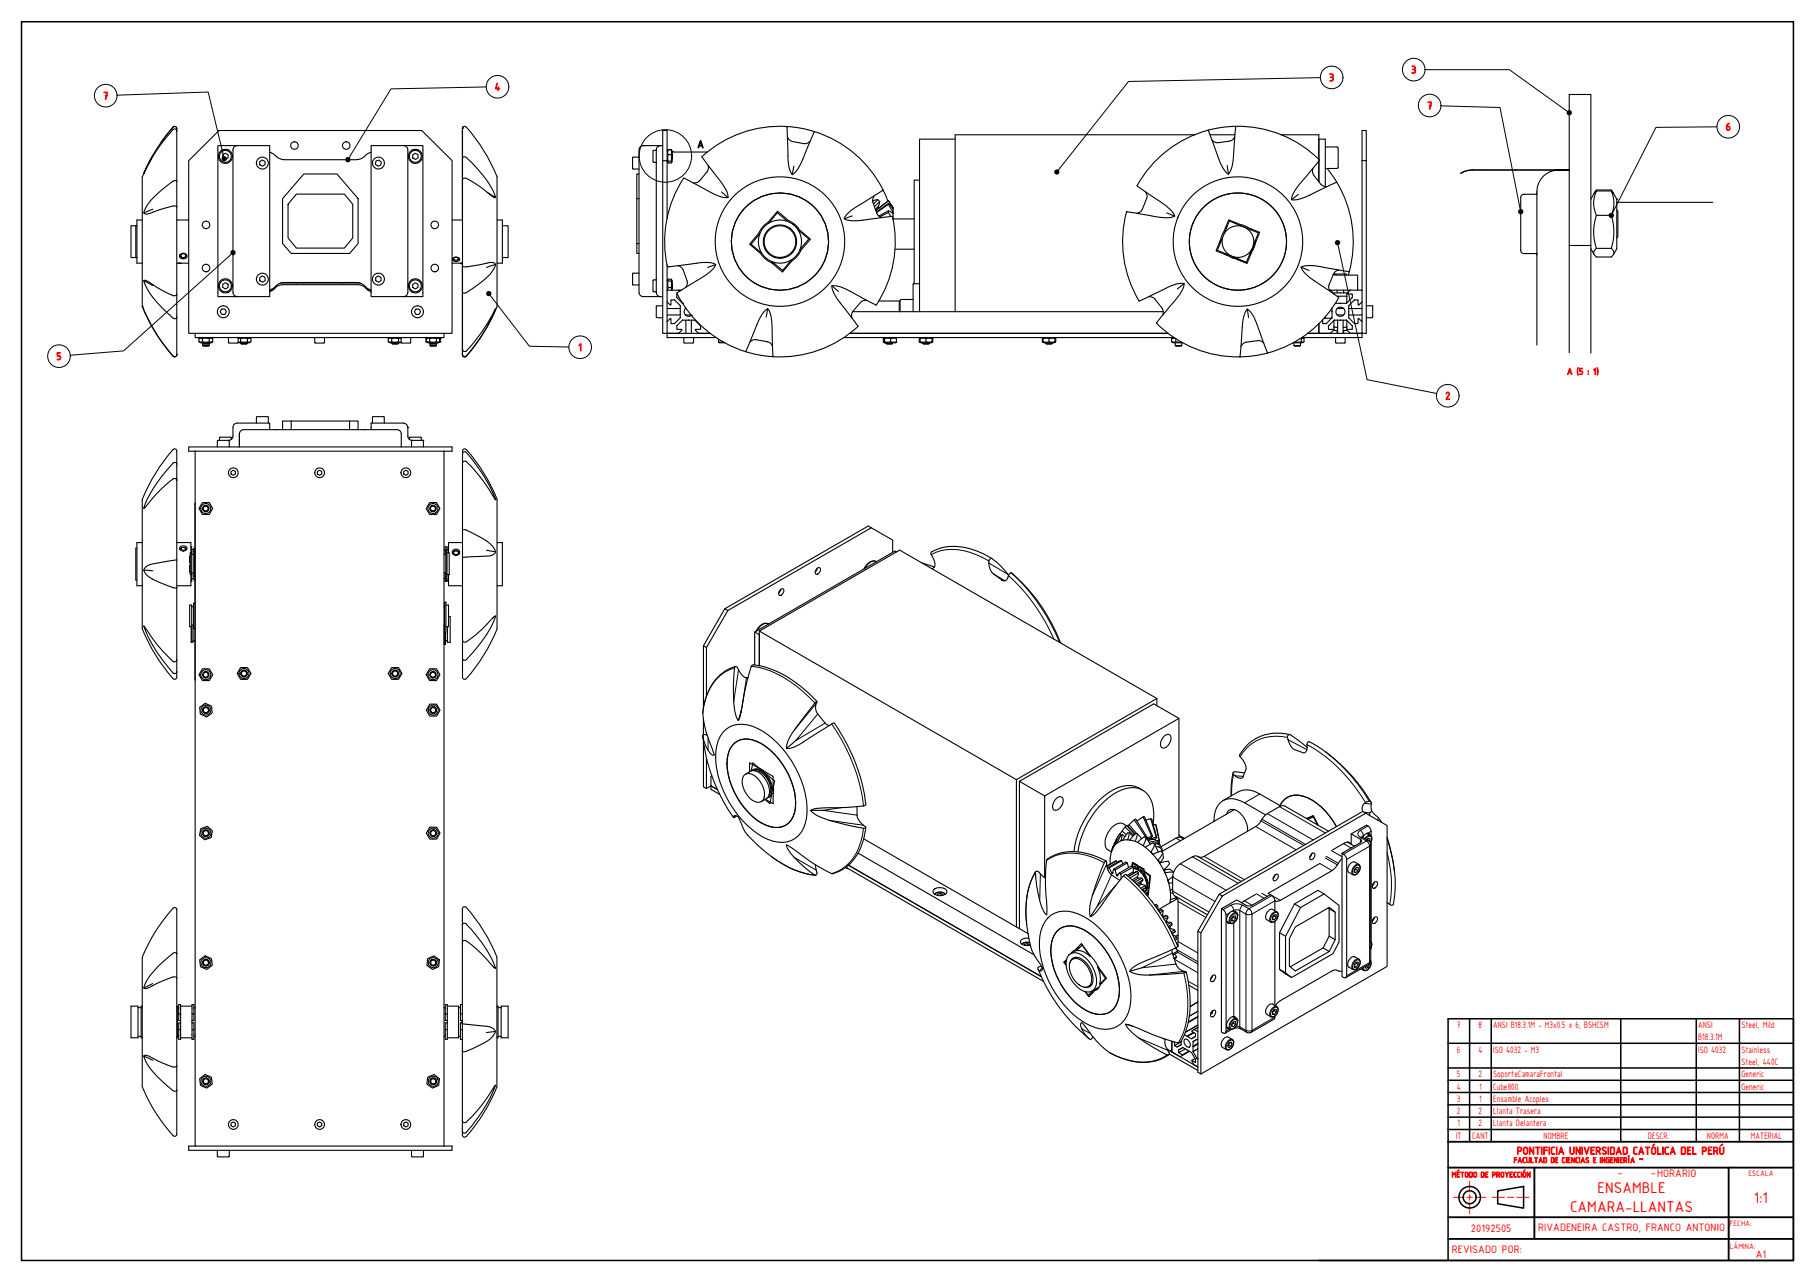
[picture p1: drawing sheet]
<svg xmlns="http://www.w3.org/2000/svg" width="841mm" height="594mm" viewBox="0 0 841 594" stroke-linecap="round" stroke-linejoin="round" font-family="sans-serif">
<!-- layer: Visible (ISO) -->
<g fill="none" stroke="#000" stroke-width=".51">
<path d="M82 60l-1-1a70 70 0 0 0-14 22v-2a72 72 0 0 1 14-19l1 1M82 60v1M82 60a1 1 0 0 0-1-1 1 1 0 0 0-1 0l-5 7M82 60h.1M214 60v1M215 59l-1 1M365 59l12 2M365 59a51 51 0 0 0-40 14 68 68 0 0 1 12 18v1h-1a88 88 0 0 1-19-9 53 53 0 0 0-8 41M365 59v6a32 32 0 0 0 2 15v1l1-1a81 81 0 0 0 9-19M573 59a86 86 0 0 1-3 20l-1 2a15 15 0 0 1-4-8l-5-13M573 59l-13 1M573 59a51 51 0 0 1 38 16"/>
<path d="M70 73l-4 9v60M82 61v23M87 74l14-14h94l14 14v80h-122zM101 67h24v70h-24zM103 72l1-1 2 1v1l-1 1-2-1zM106 69a3 3 0 0 1 1 6 3 3 0 0 1-6-2 3 3 0 0 1 4-4h1M110 67l-1 1-1 1v66l1 2h1M120 75l2-1 1 1v1l-1 1-2-1zM125 71l3 2M128 72l4 2h33l4-2M172 71l-3 2M172 67h24v70h-24z"/>
<path d="M174 75l2-1 1 1-1 2h-1l-1-1zM187 67l1 1 1 1v66l-1 2h-1M191 72l1-1 2 1v1l-1 1-2-1zM194 69a3 3 0 0 1 1 6 3 3 0 0 1-6-2 3 3 0 0 1 4-4h1M214 61v25M214 73h2a45 45 0 0 1 14 19l-4-3M214 73v-13a1 1 0 0 1 1-1 1 1 0 0 1 1 0 78 78 0 0 1 14 23v60a79 79 0 0 1-14 23M214 73v10M214 61h.1M296 73h-3v5h3M297 68a9 9 0 0 1 6-1h3l-1 1-1 1v66l1 2h1h-3a9 9 0 0 1-6 0l-1-2v-66zM303 70h1"/>
<path d="M303 75h1M303 70v5M306 67h1h-1M307 74h2v-14h-2v94h2M309 74v27M309 75h.1M309 70h.1M309 69v1M310 69v6M310 69l-1 1M310 69h1M310 72h1"/>
<path d="M310 75h1M311 69v6l-1 1v-1M311 69v1v5M311 69v1M311 71v3M311 70h17M328 77v3l-4 4-3 1M365 64l2 2 6 1 2-1M368 77l-1 4M377 61a53 53 0 0 1 32 27M443 64h-17v80M554 62h-111v82"/>
<path d="M560 60a51 51 0 0 0-33 26 69 69 0 0 1 17 13v1l-1 1a80 80 0 0 1-21-3M561 62h11M569 77v4M572 63l-2 2-6 1-2-1M594 62h17v12M608 78l1 3 3 4 3 1M611 75v9M611 64h3v22M611 75l-4 4a34 34 0 0 0-8 13l-1 1h2a80 80 0 0 0 19-9M614 78h6M614 68h6M615 78l4 6"/>
<path d="M619 68l1 1M620 69v9M620 77l-1 1M631 60h2v14h-2zM631 74v82h-28M633 74v80h-27M682 79h45M682 79h40a10 10 0 0 0-10 10v71M722 79h5h-5M82 96a34 34 0 0 0-14 3h-1l4-2M82 84h-1a28 28 0 0 0-14 15M82 84v12"/>
<path d="M82 96v68M137 90h23l3 5v15l-3 5h-23l-4-5v-15zM141 81h15l10 11v21l-4 4h-27l-4-4v-21zM214 86v13M214 99v3M214 83h1a41 41 0 0 1 14 8l1 1M214 98v1M214 86h.1M214 83v40M295 92v21M296 81h-1v11h1M334 89l3 3"/>
<path d="M404 93l3-1-2 3M405 91l-1 3 3 6 2 1M407 92l1 1M407 96l-1 1M407 96h.1M408 93l-1 3M408 93l-3 3M409 88l-5 4a33 33 0 0 0-13 9l2 1a79 79 0 0 0 20-2h1M409 88l2 5M412 93l2 3zM412 94l2 3M412 95l2 3v-1"/>
<path d="M412 98l2 1M412 98l1 2M412 93l-6 5M412 94l-6 4M412 95l-6 4M412 98l-5 2M412 98l-4 2M412 93h.1M412 94v1M412 98h.1M413 98h1v1M414 96v1"/>
<path d="M414 99v3M426 83h-2v48M522 98a52 52 0 0 0 6 41 69 69 0 0 1 20-8h1a15 15 0 0 1-4 8l-9 10a51 51 0 0 0 39 16M531 89v3l-2 5-2 2M541 99l3 1M602 90l-4 3M619 84a53 53 0 0 1 6 42M677 80l5-1zM712 90h-6l-1 1v25l1 1 6 1M712 89v1M739 90l1-2a13 13 0 0 0 0 12 24 24 0 0 0 0 15 2.2 2.2 0 0 0-2 2 2.2 2.2 0 0 0 2 2h7a2.3 2.3 0 0 0 0-4 25 25 0 0 0 0-15 14 14 0 0 0 0-12l1 2M739 90l-2 2"/>
<path d="M739 89l1-1h7v1M739 89v1M740 88h7M740 100h7M747 89l2 3v23l-1 3M749 97l1 1v12h-1M749 94h45M63 105h-2v14h2v-14M66 102h-3v20h3M82 102h5M83 118h.1M84 118a1.4 1.4 0 0 0 1 1 1.4 1.4 0 0 0 1-1"/>
<path d="M84 118a1.5 1.5 0 0 1 2 0 1.5 1.5 0 0 1 0 2l-3-1zM209 102h5M210 120a1.8 1.8 0 0 1 2-1 1.8 1.8 0 0 1 1 2 1.9 1.9 0 0 1-3-1zM210 120h1M210 120l1-1 1 1-1 1zM213 120h-1M230 102h3v20h-3M233 105h2v14h-2M296 113h-1v4h1M352 108l-4 5 5 4M354 115l2 2M355 116h.1"/>
<path d="M356 103l-3 2-6 8 5 5M356 103l4-5 8 6 8 7-5 5M356 117v1M359 119h.1M361 119v1M362 119v1M365 103l-5-4-4 4M366 106h.1M367 104h.1M368 104h-1l3 2M368 108h.1M368 115l-1 3"/>
<path d="M370 106h.1M370 107l5 4-4 5M371 116l-2 3-6 7-8-6-3-3M395 100l-4 1M414 100a51 51 0 0 1-8 41 79 79 0 0 0-19-9h-2l1 2a80 80 0 0 0 12 17 53 53 0 0 1-84-15l5-4a32 32 0 0 0 12-9h1l-2-1a88 88 0 0 0-21 2M414 102h.1M414 101h10M415 115h9M565 111v2M566 111v1M566 111l-3 5 6 2M566 111l3-9 8 3 7 3-4 9"/>
<path d="M567 110l-3 6 14 6 2-6M567 108l3-6 13 6-2 6M568 117v1M569 105l-1 1M569 118l4 2M571 119l1 1M573 103h-1M573 120h.1M580 106v1M580 117l-1 1M580 117l-2 5-5-2M582 112l-1 2-1 3"/>
<path d="M582 111v2M712 118h.1M727 114h10v50M737 114v-70h-10v119M737 115l2 3M740 115h7M67 130h1a41 41 0 0 0 13 7l1-1M71 132l-4-2a31 31 0 0 0 11 15l3 3 1-1M82 122h5M83 122h1M83 122h.1M84 122h.1"/>
<path d="M103 132l2-1 1 1v1l-2 1-1-1zM106 135a3 3 0 0 1-5-3 3 3 0 0 1 5-2 3 3 0 0 1 0 5M120 129l2-1 1 1v1l-1 1-2-1zM130 131h37M137 131h1M159 131h.1M169 132l-4-1h-33h-3l-4 3h1M169 132l3 2h-2M172 135l-4-2-2-1h-35h-2l-4 3M174 129l1-1 2 1v1l-2 1-1-1zM191 132l1-1 2 1v1l-1 1-2-1zM194 135a3 3 0 0 1-5-3 3 3 0 0 1 5-2 3 3 0 0 1 0 5"/>
<path d="M209 122h5M211 120h.1M213 122h1zM213 122h1M213 122h.1M214 139v10M214 122h-1M214 122v17M214 139h.1M214 123l2 1 11-2h2l1 1-5 1M214 123v13M214 136v26"/>
<path d="M230 123h-1a27 27 0 0 1-14 13h-1M293 127v5h3M296 127h-3M303 135h.1M303 130h1M303 135h1M303 130v5M306 137h1M309 123v33h23M309 140h.1M309 134v1M309 130h.1"/>
<path d="M310 133h1M310 130h1M311 134v-4l-1-1-1 5h7M311 130v4M311 131v3M312 139h-1v2l-2-1M313 139h.1M313 139l2 3M314 138l2 2M314 138h.1M314 136v2M314 123l3 2 1 5v3"/>
<path d="M314 134l1 1M332 123l-4 1M358 121v1h1M367 120l-4 5-5-4M385 132l3 3M402 139l-3 1-4 4v3M407 139h10v5M418 139h-1v5M418 139h5M426 131h-3v13M532 137l2 1 5 5v3M549 131l-3 3"/>
<path d="M573 120h1M575 120v1M576 121h.1M577 121v1M603 124l4 1M616 134h15M616 134l2 2M618 127h1M618 136h6v4M618 127h1h5M619 127h10v7M620 137h4"/>
<path d="M620 134v2M620 125l-2 2-2 5v3M623 134v2M625 126a80 80 0 0 0-20-3l-2 1 1 1a78 78 0 0 0 16 13 53 53 0 0 1-33 26M625 126v1M626 134l-2 2h3v2M626 134h.1M627 138l-3 2M627 138h.1M628 139l-3 3M628 139h1v2l2-1M628 139h.1"/>
<path d="M631 134v1M631 140h.1M66 142l3 6a74 74 0 0 0 11 17M66 142a80 80 0 0 0 14 23M90 154v2h116v-2M92 157h7M92 158h7M92 158l1 1h5M92 157v1M93 156l-1 1M94 157v1M94 159h3"/>
<path d="M94 159h3v1h-3zM97 157v1M98 156l1 1M98 156v1M98 157h.1M98 159h.1M98 158v1M99 157v1l-1 1M103 143h1l1 1-1 2h-1l-1-2zM106 156v3M106 159h.1M106 159h4"/>
<path d="M110 159h.1M110 157h6M110 156v3M111 156l-1 1M112 157v1M112 159h2h1M112 159h3M115 157v1M115 156l1 1M116 157v1l-1 1h-5l6-1M146 156v3M146 159h.1"/>
<path d="M146 159h4M150 159h.1M150 156v3M180 158l6 1M180 158l1 1h5M180 157v1M181 156l-1 1M181 157v1M182 159h2h1M182 159h3M185 157v1M185 156l1 1"/>
<path d="M186 157h-6M186 156v3M186 159h4M190 156v3M193 143h1l1 1-1 2h-1l-1-2zM197 157h7M197 158h2M197 158l1 1h5l1-1M197 157v1M198 156l-1 1M199 158h5M199 157v1"/>
<path d="M199 159h1h2M199 159h3v1h-2zM202 157v1M204 157h.1M204 157l-1-1 1 1v1M204 157v1M204 158v1M214 149v15l1 1M214 149h.1M304 147h3M307 142h-3v5M309 154h.1"/>
<path d="M309 143h6M309 146h6M309 149l2-1v2h1M313 150h.1M314 151v2h2l-2 1M314 151h.1M315 142h.1M315 142v5l-2 3M316 140h.1M316 141h.1M316 148l-2 3M316 148h6"/>
<path d="M316 148h.1M317 156v3M317 159h.1M317 159h4M318 143a2.1 2.1 0 0 0-1 3 2.1 2.1 0 0 0 3 0M318 146h2M318 146h.1M318 148v6M320 148v6M321 159h.1M321 156v3M322 148h.1"/>
<path d="M322 148l3 3M324 154h.1M325 151h.1M325 151v2h-3l2 1M329 154h-20M333 157v1M335 158l-2 1h3M347 158l3-1 7 2 1 1M356 143l-1 4M391 156h153M394 154h147M395 144h144"/>
<path d="M409 157v1M410 156l-1 1h1M410 158h5M410 157h3M410 159h.1M410 156v3M411 159h2h1M411 159h3M413 157h2M413 157v1M415 156v1v2h-5l-1-1 1 1M426 158h6"/>
<path d="M426 157h3M426 159h6M426 157v2M426 157h.1M427 156l-1 1M428 159h2h1M428 159h3M429 157h3M429 157v1M431 156l1 1M432 157v2M432 157h.1"/>
<path d="M432 158v1M432 157v1M483 157v1M483 157h6M483 157h.1M483 159h6M483 157v2M484 156l-1 1M485 159h2h1M485 159h3M486 157v1M488 156l1 1"/>
<path d="M489 158h-6v1M489 157v2M489 157h.1M489 159h.1M543 158l4 1M543 158l1 1h4M543 157v1M544 156l-1 1M545 159v1h2l1-1M545 157h-2M545 157v1M578 143l1 4"/>
<path d="M586 159l-2-1-7 1-2 1M600 159v1h2l1-1M603 157h.1M603 157h1v1h-4M603 157v1M603 156l1 1M604 158l-5 1M611 150v4M613 148v2h1M614 147h.1M614 147h3M615 150h.1"/>
<path d="M616 151v2h2l-2 1M616 151h.1M617 147h.1M617 144v3l-2 3M617 143v2M618 151v2M618 151l2 1M618 153h2M618 148v3M618 148l-2 3M618 148h.1M618 148h6"/>
<path d="M619 156v3M619 159h.1M619 159h4M620 153v1M620 143h3M620 146h3M620 143h.1M620 146h.1M620 148v6M621 141h.1M622 143h.1M622 146h.1"/>
<path d="M622 148v6M623 153v1M623 159h.1M623 156v3M624 148h.1M624 148l3 3M624 141h-5M624 141h.1M624 148v3M624 140h.1M624 151l-2 1M624 153h-2"/>
<path d="M624 151v2M625 142v5l3 3M625 143h6M625 146h6M625 142h.1M626 154h.1M627 151h.1M627 151v2h-3l2 1M628 150h.1M631 149l-2-1v2h-1M631 154h.1M633 142h3v5"/>
<path d="M636 147h-3M82 164l-1 1h-1M82 164a1 1 0 0 1-1 1 1 1 0 0 1-1 0M94 160h3M199 160h3M214 164l1 1h1M214 162l2 1a78 78 0 0 0 14-20l-1 2a74 74 0 0 1-13 20M214 162v2M214 164h.1M214 164a1 1 0 0 0 1 1 1 1 0 0 0 1 0M346 163a80 80 0 0 1 8-19l2-1a15 15 0 0 1 2 9v13M545 160h3"/>
<path d="M587 164l-2-7a33 33 0 0 0-6-13l-1-1-1 2a86 86 0 0 0-2 20M587 164l-12 1M600 160h3M119 196v-3h5v3M125 199h47M135 195h-4v4M162 199v-4h4v4M162 195h-27v4M173 196v-3h5v3M82 215l-1-1a54 54 0 0 0-14 22l1-1a59 59 0 0 1 13-13l1 1M90 209h116v322h-116zM90 209h-3v-2h122v2h-3"/>
<path d="M101 204h.1M101 204v3M106 204v3M107 218h1h1v2h-1h-1zM107 204v-1h-5v1M111 201v6M111 201l1-2h13v-3h-16l-1 2v4l-1 1-1 1h-5M147 218h1h1v2h-1h-1zM187 218h1h1v2h-1h-1zM191 204v3M195 203h-5v1M195 203v1"/>
<path d="M196 204v3M196 204h-5l-1-1-1-6-1-1h-16v3h12l1 1 1 1v6M214 210l2-1a67 67 0 0 1 14 23l-2-2a66 66 0 0 0-12-16l-2 1M214 210v-1a1 1 0 0 1 1-1 1 1 0 0 1 1 0 79 79 0 0 1 14 23v60a67 67 0 0 1-15 24l-1-1v-56M214 210v5M214 215v31M67 235v1M90 233v82M94 233h3l2 3-2 2h-3l-2-2zM199 233h3l2 3-2 2h-3l-2-2zM63 254v15M66 251h-3v20h3"/>
<path d="M82 259l-2 1a31 31 0 0 0-12 2l-1 2M82 259v-50a1 1 0 0 0-1-1 1 1 0 0 0-1 0 80 80 0 0 0-14 23v60a70 70 0 0 0 15 24l1-1v-3M82 259v13M82 251h6v5M83 254a1.8 1.8 0 0 1 2-1 1.8 1.8 0 0 1 2 1 1.7 1.7 0 0 1-2 1 1.7 1.7 0 0 1-2-1zM83 255h.1M84 254h1l1 1h-2zM84 254l-1 1M86 254v1M86 255h.1M88 258h.1M88 258v3"/>
<path d="M88 256h1v10h-1zM88 253l1 4M89 257h1M89 255h1M90 255v12zM90 256h.1M90 254v1M206 257h1M206 255h.1M207 255v14zM207 256h1v10h-1M207 254h1"/>
<path d="M207 255v-2h-1v4M210 256v1M210 257a1.4 1.4 0 0 1 1-2 1.4 1.4 0 0 1 2 2M213 257h.1M213 256v1M214 246l1-1a27 27 0 0 1 14 10l1 1-5-1M214 246v12M214 251h-6v5M230 256a4 4 0 0 1-4 2h-12M230 251h3v20h-3M404 245l10 5v6M415 256v-1l-65 38v15"/>
<path d="M460 259h-1a5 5 0 0 0 1 7l4 3a2.4 2.4 0 0 0 3 0 2.4 2.4 0 0 0 1-3v-1a74 74 0 0 1 23 33M460 259a27 27 0 0 0-29-3v1a7 7 0 0 1 2 6l-1 1M460 259l4 3 3 5M71 265l-4-1v1a31 31 0 0 0 15 7M82 272v34M88 265h.1M88 262v3M88 266v5h-6M89 265h1M89 265l-1 4M89 268h1M90 267v2"/>
<path d="M90 266h.1M90 279v12M206 265h1M206 268h.1M206 279h1v14h-1zM206 265v4h1M207 269h1M208 266v5h6M361 273h2a1.6 1.6 0 0 1 0 2 1.6 1.6 0 0 1-2 0zM362 273l-1 2M378 264l2-1a1.6 1.6 0 0 1 0 2 1.6 1.6 0 0 1-2 1zM379 263l-1 2"/>
<path d="M406 260a4 4 0 0 0-6 4M427 261l6 2M88 280h1v10h-1zM89 290v8M89 298h.1M89 290h1M89 281h1M89 290v8v-8M89 297h1M206 298h.1M206 281h.1M206 290v9v-6"/>
<path d="M206 297h1M207 280h1v10h-1M208 286h1v12h-2v-8M214 297l2 1a62 62 0 0 0 13-12l1-1a50 50 0 0 1-14 21l-2-1M230 285l-2 1M326 299v29M336 282l1 1-10 17-1-1zM336 282l66-38 2 1-67 38M350 295h.1M352 292v17v-15l-2-1M356 289a4 4 0 0 0-6 4M82 306l-1 1a89 89 0 0 1-14-17 59 59 0 0 0 14 22l1-1"/>
<path d="M82 306v5M94 310h3l2 3-2 2h-3l-2-2zM112 309h3l1 3-1 3h-3l-2-3zM181 309h4l1 3-1 3h-4l-1-3zM199 310h3l2 3-2 2h-3l-2-2zM327 300v22M341 309a23 23 0 0 0-15 21M347 314a6 6 0 0 1-6-5 47 47 0 0 0 1 24v1M93 328l2-2 3 1v3l-2 2-3-1zM199 326h3l2 3-2 3h-3l-1-3zM326 330a67 67 0 0 0 5 19v1a8 8 0 0 1-5-7v-2M326 330h.1"/>
<path d="M326 333v7M327 340v1M336 338a15 15 0 0 1 17 1 46 46 0 0 1 21 40 12 12 0 0 1-18 10 45 45 0 0 1-24-41 15 15 0 0 1 4-10zM379 325a46 46 0 0 0-31-17 110 110 0 0 0-5 23l-1 3 2-5M384 336h-1l-4-5a5 5 0 0 1 0-6l-1 1a75 75 0 0 0-13 18l-1 3M536 327v-3l-119-69-65 37 119 69v69M536 324l-65 37M546 333v55M326 341a79 79 0 0 0 14 38M326 344v21h1l3-1M327 341h-1M327 341h1"/>
<path d="M327 351v14M330 360v4M340 345a11 11 0 0 1 15 1 33 33 0 0 1 13 31 9 9 0 0 1-13 5 33 33 0 0 1-18-33zM345 359a4 4 0 0 1 6 2 8 8 0 0 1 2 10 7 7 0 0 1-8-5l-1-3zM345 359a6 6 0 0 1 10 3 6 6 0 0 1-2 10M347 358v-5l11 7v12l-3-2M349 357l2-1 3 2M350 357a8 8 0 0 1 6 11M354 358l5 4-1 5v-1M354 358l3 5 1 4M354 358l-5-4-1 3a6 6 0 0 1 8 5l2 3a4 4 0 0 1-2 5M369 343l-5 4h2a97 97 0 0 0 20-12 73 73 0 0 1 15 38l-9 1-13 1-3 1"/>
<path d="M540 341a1.7 1.7 0 0 1 2-1 1.7 1.7 0 0 1 1 3l-2 3a1.9 1.9 0 0 1-3 0v-2zM571 358l-1 11M598 340a20 20 0 0 0-24 10 9 9 0 0 1 3 7l-1 3a3 3 0 0 1-5-2h1h5M606 346l-8-6-1 1a7 7 0 0 0 3 6l4 2a2.9 2.9 0 0 0 2-4v-1a72 72 0 0 1 29 28M329 364l3 2-2-2M330 364l-1 2 5 2M341 378l-1 1a.9 .9 0 0 1 1-1 .9 .9 0 0 1 1 0 42 42 0 0 0 18 21l8 4 10 3M358 368l-2 2M358 367v1l-1 4-3-2M397 374a7 7 0 0 0 1 6l3 4a68 68 0 0 1-24-7l-1-1h5M472 362v68M484 369l62-36-11-7-63 36 12 7v38"/>
<path d="M490 370a1.8 1.8 0 0 1 2 0 4 4 0 0 1-4 5v-2zM526 380l-3 2M526 380l5 8M526 380l6 8M529 366a13 13 0 0 0-15 1 40 40 0 0 0-16 28M530 379l-3 1M530 379l4 8M533 379l-2 1M533 379l3 9M567 371l7-4a10 10 0 0 1 10 1l9 5M568 377a3 3 0 0 1 3-2 3 3 0 0 1 4 2l2 4 1 4M572 375l-34 20"/>
<path d="M586 378l-9-6a9 9 0 0 0-13 3l-1 6M593 373a9 9 0 0 1 13-3l6 4 4 4 3 5M605 379l4-1 2 4M609 378l-3 2M609 379l-3 1M609 378l1 4M631 376a3 3 0 0 1 1-3 3 3 0 0 1 3-1l1 4-1 1M633 377l-2-1-66 38 1 1M636 376l4 5M93 384l3-1 2 2v3l-3 1-3-2zM199 383h3l2 3-2 3h-3l-1-3zM398 395l81 47"/>
<path d="M400 389l76 44M401 383a23 23 0 0 1-15 22 85 85 0 0 1-18-12l-4-2v1a34 34 0 0 0 14 14l1-1-1-4M513 399a25 25 0 0 0-28-1 106 106 0 0 0 0 24v2a36 36 0 0 1-5-20h1l3 3M515 393v1M516 393l-2 5v2M516 393l-1 1M516 392v1M516 392l-1 1M517 390l-1 2M517 391l-1 2M517 399l-4 2 4-2 1 1M517 389v2"/>
<path d="M517 389l-1 4M517 389h1M518 391h-1M518 388l-1 1M518 388h1M518 387l1 1M518 387v1M519 386l-1 1M519 386l1 1M519 386l1-1 2 2M519 390l-1 1M520 399l-7 3v1"/>
<path d="M520 387l-1 3M520 387l-2 4M520 387l1 1M520 389l-1 1M521 383h1a6 6 0 0 0-9 3 6 6 0 0 0 2 9v-2M521 383l-1 2M521 383l4 4M522 400l1 2M522 400l-5 3M522 400l-6 3M522 383l1-1 4 4M523 389h-3"/>
<path d="M523 389h.1M523 386v3M523 386h-1l-2 3M523 386l2 1M523 389l3 1M525 400h.1M526 386l-4-3 4 4M526 390h1M527 390l3 2M527 386l-1 4M527 386h-1l-3 3M527 386l2 3"/>
<path d="M530 392l1 1M531 388l-1 4M531 388h-1l-3 2M531 388l2 3M531 388h.1M531 388l1 1M532 388l-1 1M532 388h-1M532 389h-1M532 390a3 3 0 0 1 5 1M533 390a4 4 0 0 1 4 1M533 389h-1"/>
<path d="M533 389h.1M533 388v1M534 387l-2 2M534 387h.1M534 387l-1 2M534 396l-1-1 1 1M534 382a14 14 0 0 0-6-17 18 18 0 0 0-17 7 40 40 0 0 0-12 23M534 382h2M535 391a2.9 2.9 0 0 1 4 3M535 389h-3M535 389h1M535 391l-2 4-2-2"/>
<path d="M535 391h-1l-3 2M535 391l2 4M536 382l1 8M536 392l1 1 1 1M536 388l-2 1M536 388h.1M536 388l-1 1M537 392v1M537 390v2M537 390h-1M537 390h.1M537 400l2 3"/>
<path d="M537 400l4-1 1 1-3 3M538 400l-1-1v1M539 395l-2 4-3-3M539 395l-1-1-4 2M539 395v3l-1 2M546 387l3 2M548 389a2.8 2.8 0 0 0-3-1l-7 4M608 396l1-1a1.6 1.6 0 0 1 0 2 1.6 1.6 0 0 1-2 1zM608 396l-1 1M616 385l-21-11-1-1-8 5-4 5-24 14h-3M617 394l6-3a2.1 2.1 0 0 1 3 0v-5l5 3-1 1-8 5M622 398l-5 5-24 14h-2"/>
<path d="M622 395l2 2v1v54l-1 1h-1zM624 390l4 2M625 390h.1M626 386l7-4 2 3v2M631 388h.1M631 388l4 2v1M633 386l2 1M633 389h1h1v1M634 389l1 1M634 389h.1M634 386l-3 2M634 386l1 1"/>
<path d="M634 386v1M635 387a2.6 2.6 0 0 1 0 4M635 391v55l-1 1-10 6M635 390v46M643 388a56 56 0 0 1 2 31h-1l-1-1M392 402h1M392 402l91 53M393 401l89 52M433 412a4 4 0 0 1 6 1 4 4 0 0 1-7 0zM433 414a4 4 0 0 1 5 0M435 414v1M436 414l1 1"/>
<path d="M436 414h-1l-1 1M436 414v1M480 404a47 47 0 0 0-2 36l2 5a5 5 0 0 1 3 5 1.2 1.2 0 0 1-2-1 1.2 1.2 0 0 1 2-1M508 420l-3 5 2-2 3-2a74 74 0 0 1 12-16 84 84 0 0 1 24 34M513 402h1M514 402l1 3M516 403v2h-1l1-1M516 403h1M517 403v3M519 405l-1 1h-1l1-1M519 405h.1M519 408l-4-3a9 9 0 0 1-2-6l-1 1a70 70 0 0 0-7 22v3"/>
<path d="M519 405v2M520 400v-1l-6 3M523 406l4-2zM525 408l2-2v1l-2 1M525 400v2M525 402v2M525 402l-6 3M525 402l-1-1-5 4M525 402a8 8 0 0 1 5 11M525 400v1v-1M526 404h-1l-3 2M526 403v-2v2"/>
<path d="M526 401v1M527 403v-2v2M527 410l2-1v1h-2M527 404l1 1M527 401l-2-1 2 1M527 402h1M527 403h1M527 402l3 1M527 407h2M528 405l-1 1M528 405l-4 2M528 402h.1"/>
<path d="M528 404l1-1v1M529 403v1M529 410h2M529 407l-3 2M529 407l1 1M529 412l2-1zM530 408l-1 1M530 403v3M530 408l-4 2M530 412v1M530 413l2 1M530 403l-2-1v1"/>
<path d="M530 403l2 6a4 4 0 0 1-1 4M530 403h.1M530 404l3 2M530 405l2 4v2M530 404h.1M531 410l-2 2M531 410v1M531 412v1M532 414h-1M532 414v1M532 415h-1M532 411v4"/>
<path d="M532 409v3M533 406v3M533 406l-1 9M534 418h.1M535 420l1-1v1M536 420h.1M540 403v1l-1-1M540 403h2l2 1h-4l1 4M541 408l1 1-1-1M542 413v1M542 418h.1M542 418h1"/>
<path d="M542 414v3M542 417v1M542 414h1M543 409h-1v4M543 406l-2 2M543 406l1 9 15 9M543 406l1-3 2-2 7-4h1l21 11M543 412l-1 1M545 415l1 3v21M545 416v1M545 416l-3 1M546 416l-9 6-1-2"/>
<path d="M565 414l-10 18h1M566 415l67-38 10 6v65l-87 50v-66zM582 414l-7 4M585 414l2 1M591 406l1-1a1.6 1.6 0 0 1 0 2 1.6 1.6 0 0 1-2 1zM591 417l-1-1-1-1-9 5h-3l-4-3-7 4 2 2v1v54l-1 1-1-1v-57M591 417h.1M591 417v5M591 405l-1 2M600 419l3 2-7 13M612 400l-24 14M614 414l6 6v17l-2 5-20 11-5-4v-17l7-13 11-6 3 1-11 7"/>
<path d="M628 404h.1M628 403l1-1v2h-1zM628 402l1 2M628 403h.1M637 409l1-1a1.8 1.8 0 0 1 0 3 1.8 1.8 0 0 1-2 1zM637 409l-1 2M214 429l1-1a54 54 0 0 1 15 21l-2-2a56 56 0 0 0-13-11l-1 1M214 429v-8a1 1 0 0 1 1-1 1 1 0 0 1 1 0 78 78 0 0 1 14 24v60a79 79 0 0 1-14 23M214 429v8M214 437v37M475 437v1M476 437l1 1"/>
<path d="M476 437l-1 1M476 437v1M477 435h-3l-1 1a3 3 0 0 0 4 2M477 437h-2h-2M485 425a13 13 0 0 1 17 0 46 46 0 0 1 22 39 12 12 0 0 1-6 12 12 12 0 0 1-13-1 45 45 0 0 1-23-41 16 16 0 0 1 3-9zM490 432a11 11 0 0 1 14 0 34 34 0 0 1 14 31 9 9 0 0 1-15 5 34 34 0 0 1-16-31zM500 439l-2 1 3-3 12 16-4 5-2 1M501 438l4 5M502 438l-3 3h2l4 2M537 422l1-1zM538 421l1 1M538 424l1 1"/>
<path d="M539 422v2M539 422l-2 1M540 427h1l-1 1M541 424l-2 1M541 424v1M541 427h2M541 425v2M541 425l-2 1M542 430v1M542 430l2 1M543 427l-2 1M543 427v1"/>
<path d="M543 433l2-1-2 1 2 1M543 428l-1 2M543 428l-2 1M544 431l-1 1M544 431l1 1M545 439l1 2-3 1M545 437l1 1h-1M545 439v1M545 434v1v1M545 434l-1 1M546 439l-8 3a38 38 0 0 0-14 7l-1 1M546 433l-1 1"/>
<path d="M555 432v65l1 1M568 427l2 1M569 427h.1M571 426l1 1M571 422l2 1a3 3 0 0 1 0 3 3 3 0 0 1-3 2M571 425l2 1M572 425l-1 1M572 422a4 4 0 0 0-3 6h1M572 422h.1M572 424h1v2l-1 1h-1v-1zM572 422v1M572 422l1 1v2"/>
<path d="M590 426h1M590 424l1 1M590 424v1M590 424h1v1v1h-1v-1zM591 427v39M593 432l3 2v17M613 439l-15 9M615 421l4 2v12M616 421v13l3 1-3 6M619 423l-3-3-16 10-3 5v13l3 2 16-9-3-2 3-5M635 436l1 2-1 1M635 439v1"/>
<path d="M637 425h1a1.6 1.6 0 0 1 0 2 1.6 1.6 0 0 1-2 0zM637 425l-1 2M82 442v-20l-1-1a75 75 0 0 0-15 23v60l1 2a72 72 0 0 0 14 21l1-1v-21M82 442l-1-1a32 32 0 0 0-14 17M82 453a28 28 0 0 0-14 5h-1l4-2M82 442v11M82 453v41M93 445l2-2 3 1v3l-2 2-3-1zM198 444l3-1 3 2-1 3-3 1-2-2zM229 448l1 1M481 449a79 79 0 0 0 24 32M493 446l1 1"/>
<path d="M494 445l-1 1 1 1M494 445l-1 1h1M495 442a6 6 0 0 1 9 3 13 13 0 0 1 3 13 5 5 0 0 1-8-1 12 12 0 0 1-4-15zM496 446a4 4 0 0 1 3-3 4 4 0 0 1 3 2 10 10 0 0 1 3 12h-3M497 445a5 5 0 0 1 7 3l2 5a3 3 0 0 1-2 4 3 3 0 0 1-4-1 10 10 0 0 1-4-10zM498 440l-2 2M499 444h-2M499 440l-3 2M503 460l1 1 2-1M506 456l-2 1M506 459l-2 2M509 448l1 5v3"/>
<path d="M509 458l-4 4-2-2M509 448l3 5h1M509 457l-3 2M512 453l-2 3 1-1M543 440l2 7a6 6 0 0 0 5 3l-1 1a58 58 0 0 1-25 0l-1-1 6-2M544 442l1 1-1 1M545 443l-1 1M546 441l-3 2M550 450a43 43 0 0 1-3 33M551 457l4 2M562 452l-1 2M562 452h1a1.6 1.6 0 0 1 0 2 1.6 1.6 0 0 1-2 0z"/>
<path d="M593 449l5 4M622 450l-3-1-2 1-24 14-2 2M628 448h1M628 446l1 1M628 446v1M628 446h1v1v1h-1v-1zM633 448h1M635 447l-2 2v-1M635 445a3 3 0 0 1-1 4 3 3 0 0 1-3 0M61 466h3v15h-3zM64 467h1M66 466h-1v15h1"/>
<path d="M82 466v15M82 467h1M83 470h1v3h-1zM83 477h1v5h-1zM83 470v-4h1v4M84 473v4M84 474h-1v3M84 466h5M89 473v-3h1v3M89 477h1v5h-1zM89 474h1v3M89 470v-4h1v4"/>
<path d="M90 473h-1v4M90 467h.1M206 467h.1M206 473h1v4M206 473v-3h1v3M206 477h1v5h-1zM206 470v-4h1v4M207 474h-1v3M207 466h5v15h-5M212 467h1M214 473v1M214 474l13 2 2 1 1 1-5 1"/>
<path d="M214 474v13M214 473h-1M214 470h-1v3M214 477h-1v5h1M214 466h-1v4M214 474h-1v3M230 478l-1 1a14 14 0 0 1-8 6l-5 2h-2M230 466h1v15h-1M231 467h1M232 466h3v15h-3zM522 475h2a116 116 0 0 0 23 8M525 476l-3-1a49 49 0 0 0 19 14l1-1a7 7 0 0 1-2-6"/>
<path d="M553 478l-3 2-1-1M553 477l2 1M555 476l-3 2 2 1v1l-2 1-2-1 3-1-3 1M555 471l-4 3M555 464l-4 2M561 469v1M562 469l1-1a1.6 1.6 0 0 1 0 2 1.6 1.6 0 0 1-2 1zM562 469h-1M562 468l-1 2M562 469h.1M568 476l2 1M569 476h.1"/>
<path d="M571 475l1 1M571 477l-3 2M571 471l2 1a3 3 0 0 1 0 3 3 3 0 0 1-3 2M571 474l2 1M571 474v1M572 471v1M572 473l1 1v1l-1 1h-1v-2zM573 474a2.3 2.3 0 0 0-1-3 2.3 2.3 0 0 0-3 2l-1 3 1 1h1M590 470h1M590 468l1 1M590 468v1M590 468h1v1v1h-1v-1z"/>
<path d="M591 471l-1 1-11 7h-1l-4-2-2-1M64 480h1M67 489a4 4 0 0 1 4 1l9 4h2M71 491l-4-2a23 23 0 0 0 8 12l5 4 1 1 1-1M82 494v11M82 480h1M84 481h5M90 480h.1M93 500l2-2 3 1v3l-2 2-3-1zM198 499l3-1 3 2-1 3-3 1-2-2zM206 480h.1M212 480h1"/>
<path d="M214 487v39a1 1 0 0 0 1 1 1 1 0 0 0 1 0M231 480h1M506 480l-1 2a7 7 0 0 1-4-8l3 3a44 44 0 0 0 10 11M506 480h.1M514 488a26 26 0 0 0 28 1M514 488h.1M542 488l13 8M543 483v4l-2-1 14 8a4 4 0 0 1-3-3h2M543 487l4 3 1-1M543 487h.1M544 483h-1v4M544 483v2"/>
<path d="M547 482v2l-2 1h-1l2-2M547 483h.1M549 482a2 2 0 0 1 2 1 2 2 0 0 1 0 2l-2-1zM549 486l-3 2v-1l2-2 2 2a6 6 0 0 1 4 4v1l-2-1M551 487l-3 2-2-1M551 487l-3 2M553 485l2-1-2 1M555 484l-2 1v2l2 4M555 482l-2 1v2M569 484l1 1M569 483h1l1 1-1 1h-1zM570 483l-1 1"/>
<path d="M570 483l1 1M214 519l1 1a79 79 0 0 0 15-17 62 62 0 0 1-15 22l-1-1M90 531h-3v2h122v-2h-3M101 533v3M101 536h5M106 533v3M107 520h1h1v2h-1h-1zM147 520h1h1v2h-1h-1zM187 520h1h1v2h-1h-1zM191 533v3M191 536h5M196 533v3"/>
<circle cx="104" cy="72" r="2.8"/>
<circle cx="122" cy="76" r="2.8"/>
<circle cx="136" cy="67" r="1.7"/>
<circle cx="160" cy="67" r="1.7"/>
<circle cx="175" cy="76" r="2.8"/>
<circle cx="192" cy="72" r="2.8"/>
<circle cx="85" cy="118" r="1"/>
<circle cx="95" cy="104" r="1.7"/>
<circle cx="201" cy="104" r="1.7"/>
<circle cx="361" cy="112" r="8"/>
<circle cx="361" cy="112" r="7"/>
<circle cx="361" cy="112" r="23"/>
<circle cx="361" cy="112" r="10"/>
<circle cx="361" cy="112" r="30"/>
<circle cx="574" cy="112" r="7"/>
<circle cx="574" cy="112" r="23"/>
<circle cx="574" cy="112" r="30"/>
<circle cx="95" cy="124" r="1.7"/>
<circle cx="104" cy="132" r="2.8"/>
<circle cx="122" cy="129" r="2.8"/>
<circle cx="175" cy="129" r="2.8"/>
<circle cx="192" cy="132" r="2.8"/>
<circle cx="201" cy="124" r="1.7"/>
<circle cx="103" cy="144" r="2.8"/>
<circle cx="193" cy="144" r="2.8"/>
<circle cx="621" cy="144" r="2.1"/>
<circle cx="108" cy="219" r="2.3"/>
<circle cx="148" cy="219" r="2.3"/>
<circle cx="188" cy="219" r="2.3"/>
<circle cx="95" cy="236" r="1.2"/>
<circle cx="95" cy="236" r="2.3"/>
<circle cx="95" cy="236" r="1.5"/>
<circle cx="201" cy="236" r="1.5"/>
<circle cx="201" cy="236" r="1.2"/>
<circle cx="201" cy="236" r="2.3"/>
<circle cx="211" cy="256" r="1.6"/>
<circle cx="211" cy="256" r="1.1"/>
<circle cx="95" cy="313" r="1.2"/>
<circle cx="95" cy="313" r="2.3"/>
<circle cx="95" cy="313" r="1.5"/>
<circle cx="113" cy="312" r="1.5"/>
<circle cx="113" cy="312" r="1.2"/>
<circle cx="113" cy="312" r="2.3"/>
<circle cx="183" cy="312" r="1.5"/>
<circle cx="183" cy="312" r="1.2"/>
<circle cx="183" cy="312" r="2.3"/>
<circle cx="201" cy="313" r="1.2"/>
<circle cx="201" cy="313" r="1.5"/>
<circle cx="201" cy="313" r="2.3"/>
<circle cx="95" cy="329" r="2.3"/>
<circle cx="95" cy="329" r="1.5"/>
<circle cx="95" cy="329" r="1.2"/>
<circle cx="201" cy="329" r="1.5"/>
<circle cx="201" cy="329" r="1.2"/>
<circle cx="201" cy="329" r="2.3"/>
<circle cx="95" cy="386" r="2.3"/>
<circle cx="95" cy="386" r="1.5"/>
<circle cx="95" cy="386" r="1.2"/>
<circle cx="201" cy="386" r="1.5"/>
<circle cx="201" cy="386" r="2.3"/>
<circle cx="201" cy="386" r="1.2"/>
<circle cx="627" cy="402" r="2.9"/>
<circle cx="589" cy="424" r="2.9"/>
<circle cx="95" cy="446" r="1.5"/>
<circle cx="95" cy="446" r="1.2"/>
<circle cx="95" cy="446" r="2.3"/>
<circle cx="201" cy="446" r="2.3"/>
<circle cx="201" cy="446" r="1.5"/>
<circle cx="201" cy="446" r="1.2"/>
<circle cx="627" cy="446" r="2.9"/>
<circle cx="589" cy="468" r="2.9"/>
<circle cx="569" cy="484" r="2.9"/>
<circle cx="95" cy="501" r="1.5"/>
<circle cx="95" cy="501" r="1.2"/>
<circle cx="95" cy="501" r="2.3"/>
<circle cx="201" cy="501" r="2.3"/>
<circle cx="201" cy="501" r="1.5"/>
<circle cx="201" cy="501" r="1.2"/>
<circle cx="108" cy="521" r="2.3"/>
<circle cx="148" cy="521" r="2.3"/>
<circle cx="188" cy="521" r="2.3"/>
</g>
<g fill="#000">
<circle cx="214" cy="60" r=".3"/>
<circle cx="298" cy="67" r=".3"/>
<circle cx="311" cy="70" r=".3"/>
<circle cx="749" cy="92" r=".3"/>
<circle cx="84" cy="122" r=".3"/>
<circle cx="66" cy="142" r=".3"/>
<circle cx="197" cy="158" r=".3"/>
<circle cx="197" cy="157" r=".3"/>
<circle cx="204" cy="157" r=".3"/>
<circle cx="204" cy="158" r=".3"/>
<circle cx="316" cy="141" r=".3"/>
<circle cx="320" cy="146" r=".3"/>
<circle cx="82" cy="164" r=".3"/>
<circle cx="189" cy="198" r=".3"/>
<circle cx="196" cy="204" r=".3"/>
<circle cx="210" cy="257" r=".3"/>
<circle cx="517" cy="391" r=".3"/>
<circle cx="517" cy="389" r=".3"/>
<circle cx="543" cy="406" r=".3"/>
<circle cx="561" cy="469" r=".3"/>
</g>
<!-- layer: Visible Narrow (ISO) -->
<g fill="none" stroke="#000" stroke-width=".46">
<path d="M431 257a27 27 0 0 1 27 3M406 260a5 5 0 0 0-5 3M458 261l9 5M460 266l6 3M464 269h1M467 267a86 86 0 0 1 21 29M469 265a88 88 0 0 1 22 33M356 289a5 5 0 0 0-5 3M340 309a22 22 0 0 0-14 21M342 310l-2 15M346 314l-2 14M348 309a49 49 0 0 1 30 17"/>
<path d="M378 326l-10 12M379 331l-10 12 13-8M385 336a83 83 0 0 1 15 37M326 341v1M328 342v6M572 359l-1 10M572 360h4M597 342a19 19 0 0 0-22 9M597 343l9 4M606 345a73 73 0 0 1 27 27M614 349l7 5 6 6 7 11M341 378h-1"/>
<path d="M390 374l-9 2 16 2M584 368l-7 4M585 380l20 11M587 377l21 12M593 374l21 12M632 376l3 1v1M632 372l3 1M639 379l-1 1M358 397l8 5 6 2 6 2M368 397l10 6M384 380l16 2M400 384a22 22 0 0 1-15 21"/>
<path d="M485 399a25 25 0 0 1 27 1M532 389h.1M545 388l2 2M553 397l21 12M558 397l19 11M582 383l19 11M584 380l20 12M614 398l6 3M614 397l6 3M617 394l5 3M623 391l3 2M630 385l2 2"/>
<path d="M630 385a1.7 1.7 0 0 0-1 1 1.7 1.7 0 0 0 1 2h1M630 388l3 2M630 389v1M632 387l-1 1M632 387h.1M633 389l1-1h1l1 1-1 2M633 390l2 2M633 390l-10 6M634 383l-4 2M634 390h-1M635 392l-11 6M635 392v54"/>
<path d="M635 387h-1l-2 2M635 391v1M635 385l-1 1M643 395l2 11v7l-1 6M643 389l3 15M433 414l2-1 2 1h1M480 404a38 38 0 0 0-4 25M482 405v12M513 400l-7 15M515 405l-7 15 9-10M521 406a88 88 0 0 1 24 33M531 408h.1"/>
<path d="M543 413l17 10M543 406l20 12M546 418l13 7M547 400l21 13M570 420l2 2M570 420l2-1 4 1-2 2M570 420l-3 2M576 420l3 1M577 417l3 3M582 414l4 2M588 414l5 3M589 415l-10 6"/>
<path d="M591 417l-11 7M612 400l5 3M628 402l1-1a2.5 2.5 0 0 1 1 3 2.5 2.5 0 0 1-3 1v-1zM630 401a3 3 0 0 0-3 4M477 437h-2l-1 1M546 436l9 6M570 423l-2 1M571 424l1-1a2.3 2.3 0 0 1 1 3 2.3 2.3 0 0 1-3 1v-1zM572 422h2M572 422h.1M572 428v43M573 423a3 3 0 0 0-3 5"/>
<path d="M574 422l3 2M574 422v54M577 424h3M577 424v53M579 421l1 3M579 421l-2 3M580 424v53l11-6M590 424l1-1a2.4 2.4 0 0 1 1 3 2.4 2.4 0 0 1-3 1v-2zM592 423a3 3 0 0 0-3 4M635 437l1 1-1 1M483 448l-1 2M543 442l-14 6 16-1"/>
<path d="M544 444l11 7M545 440l10 6M546 441l9 6M549 451a43 43 0 0 1-3 32M549 450l-16 2M551 455l4 2M628 446l1-1a2.4 2.4 0 0 1 1 3 2.4 2.4 0 0 1-3 1v-1zM630 444a3 3 0 0 0-3 5M631 449l1 1M635 446l-1 1M635 446l-11 6M635 446v2l-2 1-1 1v-2"/>
<path d="M635 445v1M501 477l4 2M551 471l4-2-4 2M555 475l-6 3M555 464l-4 2M555 476l-2 1M570 477l-2 1M571 473l1-1a2.5 2.5 0 0 1 1 3 2.5 2.5 0 0 1-3 2v-1zM573 472a3 3 0 0 0-3 5M573 476h1M574 476l1 1M574 476l3 1"/>
<path d="M577 477l1 1M577 477h3v1M590 468l1-1a2.4 2.4 0 0 1 1 3 2.4 2.4 0 0 1-3 1v-2zM592 466a3 3 0 0 0-3 5M514 488a25 25 0 0 0 27 1M528 481l13 6M539 481l1 1M547 484l-2 1M548 485l-2 2M554 480l-2 1M555 491v-1v1M555 482l-2 1"/>
<path d="M555 486l-2 1M569 483l2-1a2.5 2.5 0 0 1 0 3 2.5 2.5 0 0 1-2 1l-1-1zM571 482a3 3 0 0 0-3 4"/>
</g>
<circle cx="533" cy="389" r=".2" fill="#000"/>
<!-- layer: Border (ISO) -->
<g fill="none" stroke="#000" stroke-width=".7">
<path d="M10 10h821v574h-821zM681 472v57M691 472v57M751 472v57M786 472v57M806 472v57M671 483h160M671 495h160M671 501h160M671 506h160M671 512h160M671 518h160"/>
<path d="M671 523h160v-51h-160v57M671 529h160v12h-160zM831 523v6h-160M671 541h40v23h-40zM694 552l12-2v10l-12-2zM711 541h90v23h-90zM801 541h30v23h-30zM671 574h130v10h-130zM671 564h40v10h-40zM711 564h90v10h30v-10h-30v10h-90zM801 574h30v10h-30zM611 584h60"/>
<circle cx="681" cy="555" r="5"/>
<circle cx="681" cy="555" r="3"/>
</g>
<!-- layer: Detail Boundary (ISO) -->
<circle cx="308" cy="72" r="12" fill="none" stroke="#000" stroke-width=".46"/>
<!-- layer: Border (ISO) -->
<path d="M673 555h5M680 555h2M681 547v5M681 554v2M681 557v5M684 555h5M692 555h5M699 555h2M703 555h5" fill="none" stroke="#f00" stroke-width=".46"/>
<!-- layer: Symbol (ISO) -->
<g fill="none" stroke="#000" stroke-width=".46">
<path d="M612 36l-89 2-33 41M660 32h39l27 20M54 44l42-1 8 29M225 40l-44 1-19 32M668 49l27 1 9 47M796 59h-29l-20 40M107 118l-50 45-24 2M620 114l13 62 33 6M227 137l18 23 19 1"/>
<circle cx="617" cy="36" r="5"/>
<circle cx="655" cy="32" r="5"/>
<circle cx="49" cy="44" r="5"/>
<circle cx="231" cy="40" r="5"/>
<circle cx="662" cy="49" r="5"/>
<circle cx="801" cy="59" r="5"/>
<circle cx="27" cy="165" r="5"/>
<circle cx="269" cy="161" r="5"/>
<circle cx="671" cy="183" r="5"/>
</g>
<g fill="#000">
<circle cx="727" cy="52" r="1.3"/>
<circle cx="104" cy="74" r="1.3"/>
<circle cx="161" cy="74" r="1.3"/>
<circle cx="490" cy="80" r="1.2"/>
<circle cx="705" cy="98" r="1.3"/>
<circle cx="747" cy="100" r="1.3"/>
<circle cx="108" cy="117" r="1.3"/>
<circle cx="620" cy="112" r="1.3"/>
<circle cx="226" cy="136" r="1.2"/>
</g>
<g font-size="7.7" fill="#f00">
<text x="740" y="553">ENSAMBLE</text>
<text x="813" y="557">1:1</text>
<text x="728" y="562">CAMARA-LLANTAS</text>
</g>
<g font-size="5.4" fill="#f00">
<text x="750" y="545">-</text>
<text x="765" y="545">-HORARIO</text>
<text x="682" y="571">20192505</text>
<text x="713" y="570">RIVADENEIRA CASTRO, FRANCO ANTONIO</text>
<text x="673" y="581">REVISADO POR:</text>
<text x="814" y="583">A1</text>
</g>
<g font-size="5.3" fill="#f00">
<text x="654" y="34">3</text>
<text x="229" y="42">4</text>
<text x="616" y="38">3</text>
<text x="48" y="46">7</text>
<text x="661" y="51">7</text>
<text x="800" y="60">6</text>
<text x="26" y="167">5</text>
<text x="268" y="163">1</text>
<text x="670" y="185">2</text>
<text x="703" y="535">PONTIFICIA UNIVERSIDAD CATÓLICA DEL PERÚ</text>
<text x="759" y="538">-</text>
</g>
<text font-size="5.3" x="323" y="69">A</text>
<g font-size="4.6" fill="#f00">
<text x="726" y="174">A (5 : 1)</text>
<text x="675" y="476">7</text>
<text x="685" y="476">8</text>
<text x="692" y="476">ANSI B18.3.1M - M3x0.5 x 6, BSHCSM</text>
<text x="787" y="476">ANSI</text>
<text x="807" y="476">Steel, Mild</text>
<text x="787" y="482">B18.3.1M</text>
<text x="675" y="488">6</text>
<text x="685" y="488">4</text>
<text x="692" y="488">ISO 4032 - M3</text>
<text x="787" y="488">ISO 4032</text>
<text x="807" y="488">Stainless</text>
<text x="807" y="494">Steel, 440C</text>
<text x="675" y="499">5</text>
<text x="685" y="499">2</text>
<text x="692" y="499">SoporteCamaraFrontal</text>
<text x="807" y="499">Generic</text>
<text x="675" y="505">4</text>
<text x="685" y="505">1</text>
<text x="692" y="505">Cube800</text>
<text x="807" y="505">Generic</text>
<text x="675" y="511">3</text>
<text x="685" y="511">1</text>
<text x="692" y="511">Ensamble Acoples</text>
<text x="675" y="516">2</text>
<text x="685" y="516">2</text>
<text x="692" y="516">Llanta Trasera</text>
<text x="675" y="528">IT</text>
<text x="675" y="522">1</text>
<text x="682" y="528">CANT</text>
<text x="685" y="522">2</text>
<text x="692" y="522">Llanta Delantera</text>
<text x="715" y="528">NOMBRE</text>
<text x="764" y="528">DESCR.</text>
<text x="791" y="528">NORMA</text>
<text x="811" y="528">MATERIAL</text>
</g>
<g font-size="3.9" fill="#f00">
<text x="810" y="545">ESCALA</text>
<text x="801" y="568">FECHA:</text>
<text x="801" y="579">LÁMINA:</text>
</g>
<g font-size="3.8" fill="#f00">
<text x="701" y="539">FACULTAD DE CIENCIAS E INGENIERÍA</text>
<text x="673" y="546">MÉTODO DE PROYECCIÓN</text>
</g>
</svg>
